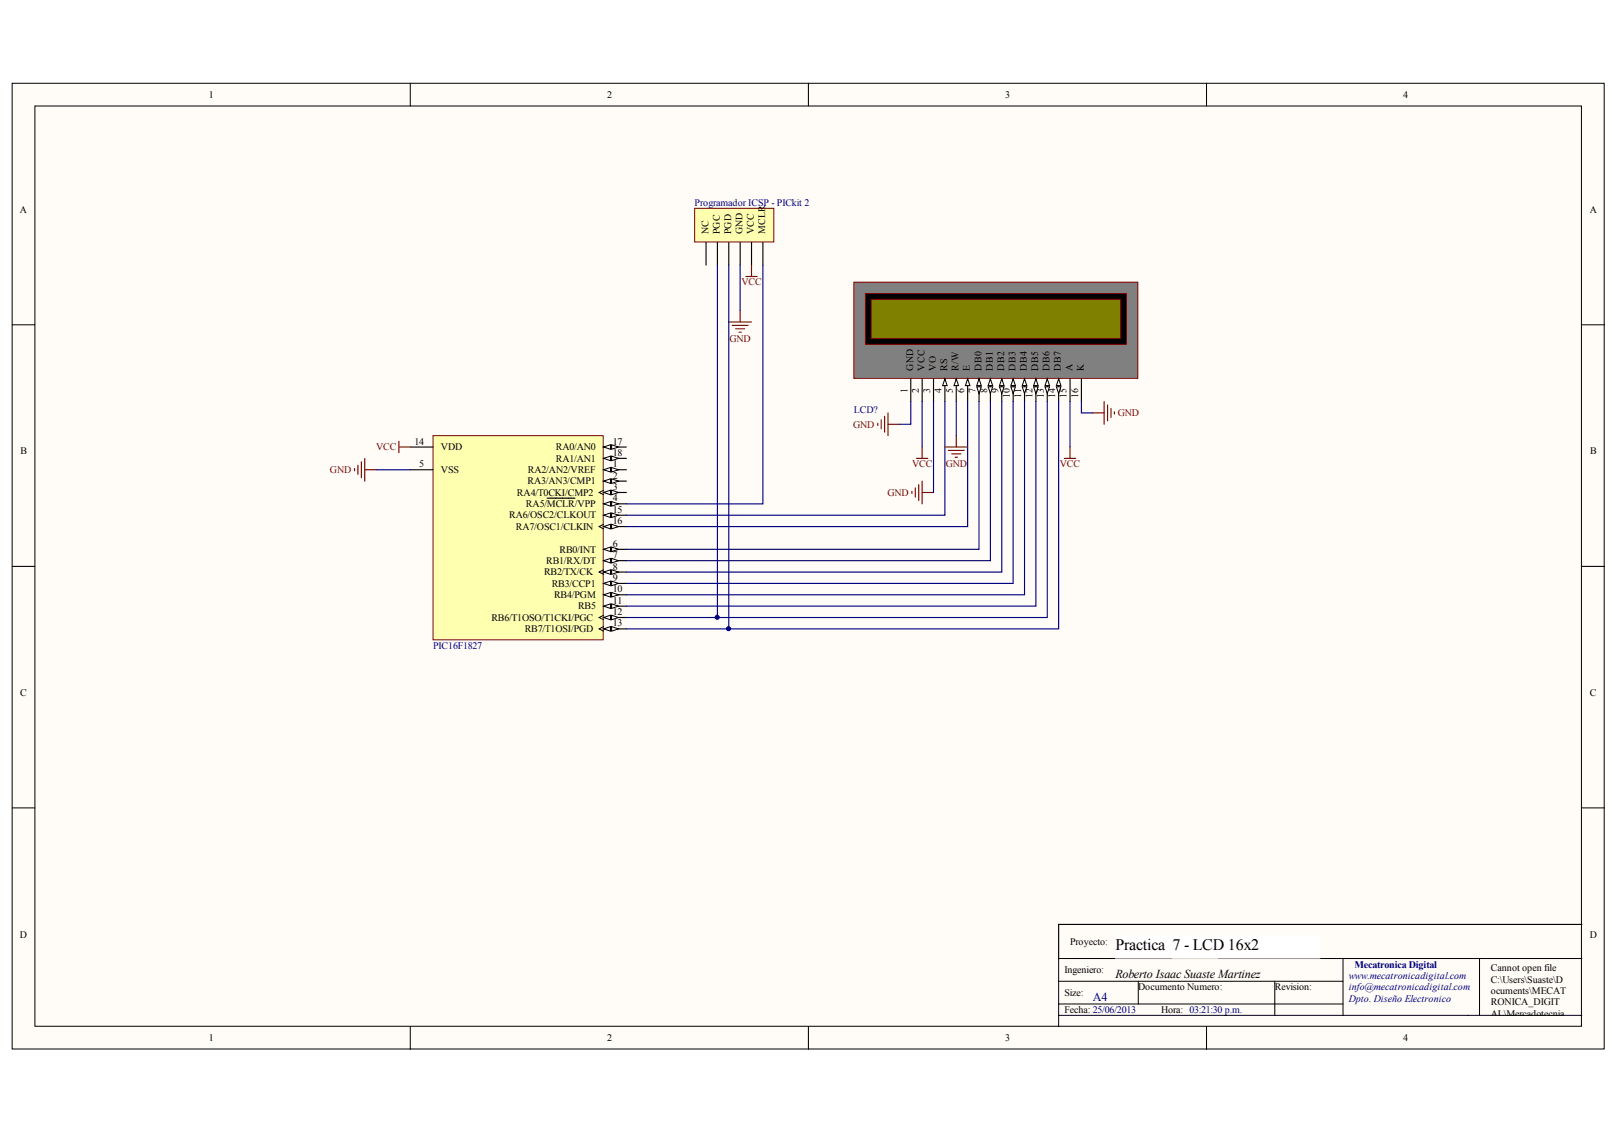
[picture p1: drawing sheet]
<svg xmlns="http://www.w3.org/2000/svg" width="291mm" height="204mm" viewBox="0 0 291 204" stroke-linecap="round" stroke-linejoin="round" font-family="sans-serif">
<g fill="#fffcf8" stroke="#000" stroke-width=".18">
<path d="M2.2 15h286v173.5h-286z"/>
<path d="M6.3 19h277.8v165.4h-277.8z"/>
</g>
<g fill="none" stroke="#000" stroke-width=".18">
<path d="M73.7 15v4M145.2 15v4M216.8 15v4M2.2 58.4h4.1M284.2 58.4h4.1M2.2 101.7h4.1M284.2 101.7h4.1M2.2 145.1h4.1M284.2 145.1h4.1M190.2 176.3h51.1M204.5 176.3v4.1M229 176.3v6.1"/>
<path d="M241.3 172.2v10.2M265.8 172.2h-75.6v12.3M284.2 172.2h-18.4v10.2M73.7 184.5v4M145.2 184.5v4M190.2 182.4h94M190.2 180.4h51.1M216.8 184.5v4"/>
</g>
<path d="M284.2 166.1h-94v6.1" fill="none" stroke="#000" stroke-width=".2"/>
<g fill="#fff" stroke="#fff" stroke-width=".18">
<path d="M200.4 168.1h18.3v4h-18.3z"/>
<path d="M210.6 168.1h26.5v4h-26.5z"/>
</g>
<path d="M77.8 78.3h30.6v36.6h-30.6z" fill="#ffffb0" stroke="#800000" stroke-width=".18"/>
<path d="M108.4 84.4h4.1" fill="none" stroke="#000" stroke-width=".2"/>
<g fill="#fffcf8" stroke="#000" stroke-width=".18">
<path d="M108.4 84.4l1.3-.4v.8z"/>
<path d="M109.9 84l1.2 .4-1.2 .4z"/>
</g>
<path d="M108.4 86.4h4.1" fill="none" stroke="#000" stroke-width=".2"/>
<g fill="#fffcf8" stroke="#000" stroke-width=".18">
<path d="M108.4 86.4l1.3-.4v.8z"/>
<path d="M109.9 86l1.2 .4-1.2 .4z"/>
</g>
<path d="M108.4 88.5h4.1" fill="none" stroke="#000" stroke-width=".2"/>
<path d="M108.4 88.1l-.8 .4 .8 .4" fill="none" stroke="#000" stroke-width=".18"/>
<g fill="#fffcf8" stroke="#000" stroke-width=".18">
<path d="M108.4 88.5l1.3-.4v.8z"/>
<path d="M109.9 88.1l1.2 .4-1.2 .4z"/>
</g>
<path d="M108.4 90.5h4.1" fill="none" stroke="#000" stroke-width=".2"/>
<g fill="#fffcf8" stroke="#000" stroke-width=".18">
<path d="M108.4 90.5l1.3-.4v.8z"/>
<path d="M109.9 90.1l1.2 .4-1.2 .4z"/>
</g>
<path d="M73.7 84.4h4.1M98.3 89.5h5M108.4 98.7h4.1" fill="none" stroke="#000" stroke-width=".2"/>
<g fill="#fffcf8" stroke="#000" stroke-width=".18">
<path d="M108.4 98.7l1.3-.4v.8z"/>
<path d="M109.9 98.3l1.2 .4-1.2 .4z"/>
</g>
<path d="M108.4 100.7h4.1" fill="none" stroke="#000" stroke-width=".2"/>
<g fill="#fffcf8" stroke="#000" stroke-width=".18">
<path d="M108.4 100.7l1.3-.4v.8z"/>
<path d="M109.9 100.3l1.2 .4-1.2 .4z"/>
</g>
<path d="M108.4 102.8h4.1" fill="none" stroke="#000" stroke-width=".2"/>
<path d="M108.4 102.4l-.8 .4 .8 .4" fill="none" stroke="#000" stroke-width=".18"/>
<g fill="#fffcf8" stroke="#000" stroke-width=".18">
<path d="M108.4 102.8l1.3-.4v.8z"/>
<path d="M109.9 102.4l1.2 .4-1.2 .4z"/>
</g>
<path d="M108.4 104.8h4.1" fill="none" stroke="#000" stroke-width=".2"/>
<g fill="#fffcf8" stroke="#000" stroke-width=".18">
<path d="M108.4 104.8l1.3-.4v.8z"/>
<path d="M109.9 104.4l1.2 .4-1.2 .4z"/>
</g>
<path d="M108.4 106.9h4.1" fill="none" stroke="#000" stroke-width=".2"/>
<g fill="#fffcf8" stroke="#000" stroke-width=".18">
<path d="M108.4 106.9l1.3-.5v.9z"/>
<path d="M109.9 106.4l1.2 .5-1.2 .4z"/>
</g>
<path d="M108.4 108.9h4.1" fill="none" stroke="#000" stroke-width=".2"/>
<g fill="#fffcf8" stroke="#000" stroke-width=".18">
<path d="M108.4 108.9l1.3-.4v.8z"/>
<path d="M109.9 108.5l1.2 .4-1.2 .4z"/>
</g>
<path d="M108.4 110.9h4.1" fill="none" stroke="#000" stroke-width=".2"/>
<path d="M108.4 110.5l-.8 .4 .8 .4" fill="none" stroke="#000" stroke-width=".18"/>
<g fill="#fffcf8" stroke="#000" stroke-width=".18">
<path d="M108.4 110.9l1.3-.4v.8z"/>
<path d="M109.9 110.5l1.2 .4-1.2 .4z"/>
</g>
<path d="M108.4 113h4.1" fill="none" stroke="#000" stroke-width=".2"/>
<path d="M108.4 112.6l-.8 .4 .8 .4" fill="none" stroke="#000" stroke-width=".18"/>
<g fill="#fffcf8" stroke="#000" stroke-width=".18">
<path d="M108.4 113l1.3-.4v.8z"/>
<path d="M109.9 112.6l1.2 .4-1.2 .4z"/>
</g>
<path d="M73.7 80.3h4.1M108.4 92.6h4.1" fill="none" stroke="#000" stroke-width=".2"/>
<g fill="#fffcf8" stroke="#000" stroke-width=".18">
<path d="M108.4 92.6l1.3-.4v.8z"/>
<path d="M109.9 92.2l1.2 .4-1.2 .4z"/>
</g>
<path d="M108.4 94.6h4.1" fill="none" stroke="#000" stroke-width=".2"/>
<path d="M108.4 94.2l-.8 .4 .8 .4" fill="none" stroke="#000" stroke-width=".18"/>
<g fill="#fffcf8" stroke="#000" stroke-width=".18">
<path d="M108.4 94.6l1.3-.4v.8z"/>
<path d="M109.9 94.2l1.2 .4-1.2 .4z"/>
</g>
<path d="M108.4 80.3h4.1" fill="none" stroke="#000" stroke-width=".2"/>
<g fill="#fffcf8" stroke="#000" stroke-width=".18">
<path d="M108.4 80.3l1.3-.4v.8z"/>
<path d="M109.9 79.9l1.2 .4-1.2 .4z"/>
</g>
<path d="M108.4 82.3h4.1" fill="none" stroke="#000" stroke-width=".2"/>
<g fill="#fffcf8" stroke="#000" stroke-width=".18">
<path d="M108.4 82.3l1.3-.4v.9z"/>
<path d="M109.9 81.9l1.2 .4-1.2 .5z"/>
</g>
<path d="M124.8 37.4h14.2v6.1h-14.2z" fill="#ffffb0" stroke="#800000" stroke-width=".18"/>
<path d="M126.8 43.5v4.1M128.9 43.5v4.1M130.9 43.5v4.1M133 43.5v4.1M135 43.5v4.1M137.1 43.5v4.1" fill="none" stroke="#000" stroke-width=".2"/>
<path d="M130.9 47.6v65.4h-18.4M133 47.6v8.2M137.1 47.6v42.9h-24.6M67.6 84.4h6.1" fill="none" stroke="#000080" stroke-width=".2"/>
<g fill="none" stroke="#800000" stroke-width=".2">
<path d="M130.9 57.8h4.1M131.5 58.5h2.9M132.2 59.1h1.6M132.8 59.7h.4M133 55.8v2M134 49.7h2M135 47.6v2.1M71.7 79.3v2M63.7 84.2v.4M64.3 83.6v1.6M64.9 83v2.8M65.5 82.3v4.1"/>
<path d="M65.5 84.4h2.1M71.7 80.3h2"/>
</g>
<path d="M153.4 50.7h51v17.3h-51z" fill="#808080" stroke="#800000" stroke-width=".18"/>
<path d="M163.6 68.1v4M165.7 68.1v4M167.7 68.1v4M169.8 68.1v4" fill="none" stroke="#000" stroke-width=".2"/>
<path d="M169.8 68.1l.4 1.2h-.9z" fill="#fffcf8" stroke="#000" stroke-width=".18"/>
<path d="M171.8 68.1v4" fill="none" stroke="#000" stroke-width=".2"/>
<path d="M171.8 68.1l.4 1.2h-.8z" fill="#fffcf8" stroke="#000" stroke-width=".18"/>
<path d="M173.8 68.1v4" fill="none" stroke="#000" stroke-width=".2"/>
<path d="M173.8 68.1l.5 1.2h-.9z" fill="#fffcf8" stroke="#000" stroke-width=".18"/>
<path d="M175.9 68.1v4" fill="none" stroke="#000" stroke-width=".2"/>
<g fill="#fffcf8" stroke="#000" stroke-width=".18">
<path d="M175.9 68.1l.4 1.2h-.8z"/>
<path d="M175.5 69.5h.8l-.4 1.2z"/>
</g>
<path d="M177.9 68.1v4" fill="none" stroke="#000" stroke-width=".2"/>
<g fill="#fffcf8" stroke="#000" stroke-width=".18">
<path d="M177.9 68.1l.4 1.2h-.8z"/>
<path d="M177.5 69.5h.8l-.4 1.2z"/>
</g>
<path d="M180 68.1v4" fill="none" stroke="#000" stroke-width=".2"/>
<g fill="#fffcf8" stroke="#000" stroke-width=".18">
<path d="M180 68.1l.4 1.2h-.8z"/>
<path d="M179.6 69.5h.8l-.4 1.2z"/>
</g>
<path d="M182 68.1v4" fill="none" stroke="#000" stroke-width=".2"/>
<g fill="#fffcf8" stroke="#000" stroke-width=".18">
<path d="M182 68.1l.4 1.2h-.8z"/>
<path d="M181.6 69.5h.8l-.4 1.2z"/>
</g>
<path d="M184.1 68.1v4" fill="none" stroke="#000" stroke-width=".2"/>
<g fill="#fffcf8" stroke="#000" stroke-width=".18">
<path d="M184.1 68.1l.4 1.2h-.8z"/>
<path d="M183.7 69.5h.8l-.4 1.2z"/>
</g>
<path d="M186.1 68.1v4" fill="none" stroke="#000" stroke-width=".2"/>
<g fill="#fffcf8" stroke="#000" stroke-width=".18">
<path d="M186.1 68.1l.4 1.2h-.8z"/>
<path d="M185.7 69.5h.8l-.4 1.2z"/>
</g>
<path d="M188.1 68.1v4" fill="none" stroke="#000" stroke-width=".2"/>
<g fill="#fffcf8" stroke="#000" stroke-width=".18">
<path d="M188.1 68.1l.5 1.2h-.9z"/>
<path d="M187.7 69.5h.9l-.5 1.2z"/>
</g>
<path d="M190.2 68.1v4" fill="none" stroke="#000" stroke-width=".2"/>
<g fill="#fffcf8" stroke="#000" stroke-width=".18">
<path d="M190.2 68.1l.4 1.2h-.8z"/>
<path d="M189.8 69.5h.8l-.4 1.2z"/>
</g>
<path d="M192.2 68.1v4M194.3 68.1v4" fill="none" stroke="#000" stroke-width=".2"/>
<path d="M155.5 52.7h46.9v9.1h-46.9z" fill="#000" stroke="#800000" stroke-width=".18"/>
<path d="M156.5 53.8h44.8v7h-44.8z" fill="#808000" stroke="#800000" stroke-width=".18"/>
<g fill="none" stroke="#800000" stroke-width=".2">
<path d="M157.7 76v.4M158.3 75.4v1.6M158.9 74.8v2.9M159.5 74.2v4.1M159.5 76.2h2.1M171.8 78.3v2M196.3 74.2h2.1M198.4 72.1v4.1M199 72.8v2.8M199.6 73.4v1.6M200.2 74v.4M163.8 88.3v.4"/>
<path d="M164.4 87.7v1.6M164.6 82.3h2.1M165.1 87v2.9M165.7 80.3v2M165.7 86.4v4.1M165.7 88.5h2M169.8 80.3h4M170.4 80.9h2.8M171 81.5h1.6M171.6 82.1h.4M191.2 82.3h2.1M192.2 80.3v2"/>
</g>
<g fill="none" stroke="#000080" stroke-width=".2">
<path d="M128.9 47.6v63.3M163.6 72.1v4.1h-2M165.7 72.1v8.2M167.7 72.1v16.4M169.8 72.1v20.5h-57.3M171.8 72.1v6.2M173.8 72.1v22.5h-61.3M175.9 72.1v26.6h-63.4M177.9 72.1v28.6h-65.4M180 72.1v30.7h-67.5M182 72.1v32.7h-69.5M184.1 72.1v34.8h-71.6"/>
<path d="M186.1 72.1v36.8h-73.6M188.1 72.1v38.8h-75.6M190.2 72.1v40.9h-59.3M192.2 72.1v8.2M194.3 72.1v2.1h2"/>
</g>
<g fill="#000080" stroke="#000080" stroke-width=".18">
<circle cx="128.8" cy="110.9" r=".37"/>
<circle cx="130.9" cy="112.9" r=".37"/>
</g>
<text font-size="2.9" x="200.4" y="170.7">Practica 7 - LCD 16x2</text>
<text font-size="2.2" fill="#000080" x="196.3" y="179.8">A4</text>
<text font-size="2.2" x="200.4" y="175.8">Roberto Isaac Suaste Martinez</text>
<g font-size="1.8">
<text x="37.5" y="17.6">1</text>
<text x="109.1" y="17.6">2</text>
<text x="180.6" y="17.6">3</text>
<text x="252.1" y="17.6">4</text>
<text x="3.6" y="38.2">A</text>
<text x="285.6" y="38.2">A</text>
<text x="127.3" y="42.1" transform="rotate(-90 127.3 42.1)">NC</text>
<text x="129.3" y="42.1" transform="rotate(-90 129.3 42.1)">PGC</text>
<text x="131.3" y="42.1" transform="rotate(-90 131.3 42.1)">PGD</text>
<text x="133.4" y="42.1" transform="rotate(-90 133.4 42.1)">GND</text>
<text x="135.4" y="42.1" transform="rotate(-90 135.4 42.1)">VCC</text>
<text x="137.5" y="42.1" transform="rotate(-90 137.5 42.1)">MCLR</text>
<text x="163" y="70.6" transform="rotate(-90 163 70.6)">1</text>
<text x="164" y="66.6" transform="rotate(-90 164 66.6)">GND</text>
<text x="165.1" y="70.6" transform="rotate(-90 165.1 70.6)">2</text>
<text x="166.1" y="66.6" transform="rotate(-90 166.1 66.6)">VCC</text>
<text x="167.1" y="70.6" transform="rotate(-90 167.1 70.6)">3</text>
<text x="168.1" y="66.6" transform="rotate(-90 168.1 66.6)">VO</text>
<text x="169.2" y="70.6" transform="rotate(-90 169.2 70.6)">4</text>
<text x="170.2" y="66.6" transform="rotate(-90 170.2 66.6)">RS</text>
<text x="171.2" y="70.6" transform="rotate(-90 171.2 70.6)">5</text>
<text x="172.2" y="66.6" transform="rotate(-90 172.2 66.6)">R/W</text>
<text x="173.2" y="70.6" transform="rotate(-90 173.2 70.6)">6</text>
<text x="174.3" y="66.6" transform="rotate(-90 174.3 66.6)">E</text>
<text x="175.3" y="70.6" transform="rotate(-90 175.3 70.6)">7</text>
<text x="176.3" y="66.6" transform="rotate(-90 176.3 66.6)">DB0</text>
<text x="177.3" y="70.6" transform="rotate(-90 177.3 70.6)">8</text>
<text x="178.3" y="66.6" transform="rotate(-90 178.3 66.6)">DB1</text>
<text x="179.4" y="70.6" transform="rotate(-90 179.4 70.6)">9</text>
<text x="180.4" y="66.6" transform="rotate(-90 180.4 66.6)">DB2</text>
<text x="181.4" y="71.5" transform="rotate(-90 181.4 71.5)">10</text>
<text x="182.4" y="66.6" transform="rotate(-90 182.4 66.6)">DB3</text>
<text x="183.5" y="71.5" transform="rotate(-90 183.5 71.5)">11</text>
<text x="184.5" y="66.6" transform="rotate(-90 184.5 66.6)">DB4</text>
<text x="185.5" y="71.5" transform="rotate(-90 185.5 71.5)">12</text>
<text x="186.5" y="66.6" transform="rotate(-90 186.5 66.6)">DB5</text>
<text x="187.5" y="71.5" transform="rotate(-90 187.5 71.5)">13</text>
<text x="188.6" y="66.6" transform="rotate(-90 188.6 66.6)">DB6</text>
<text x="189.6" y="71.5" transform="rotate(-90 189.6 71.5)">14</text>
<text x="190.6" y="66.6" transform="rotate(-90 190.6 66.6)">DB7</text>
<text x="191.6" y="71.5" transform="rotate(-90 191.6 71.5)">15</text>
<text x="192.7" y="66.6" transform="rotate(-90 192.7 66.6)">A</text>
<text x="193.7" y="71.5" transform="rotate(-90 193.7 71.5)">16</text>
<text x="194.7" y="66.6" transform="rotate(-90 194.7 66.6)">K</text>
<text x="3.7" y="81.6">B</text>
<text x="74.5" y="79.9">14</text>
<text x="75.3" y="84">5</text>
<text x="79.2" y="80.9">VDD</text>
<text x="99.8" y="80.9">RA0/AN0</text>
<text x="99.8" y="82.9">RA1/AN1</text>
<text x="110.1" y="84">1</text>
<text x="110.1" y="79.9">17</text>
<text x="110.1" y="81.9">18</text>
<text x="285.7" y="81.6">B</text>
<text x="79.2" y="85">VSS</text>
<text x="92.9" y="89.1">RA4/T0CKI/CMP2</text>
<text x="94.8" y="87">RA3/AN3/CMP1</text>
<text x="94.8" y="85">RA2/AN2/VREF</text>
<text x="110.1" y="86">2</text>
<text x="110.1" y="88">3</text>
<text x="91.5" y="93.1">RA6/OSC2/CLKOUT</text>
<text x="92.7" y="95.2">RA7/OSC1/CLKIN</text>
<text x="94.5" y="91.1">RA5/MCLR/VPP</text>
<text x="110.1" y="90.1">4</text>
<text x="110.1" y="92.1">15</text>
<text x="110.1" y="94.2">16</text>
<text x="98.1" y="101.3">RB1/RX/DT</text>
<text x="100.5" y="99.3">RB0/INT</text>
<text x="110.1" y="98.2">6</text>
<text x="110.1" y="100.3">7</text>
<text x="97.7" y="103.4">RB2/TX/CK</text>
<text x="99.1" y="105.4">RB3/CCP1</text>
<text x="99.6" y="107.4">RB4/PGM</text>
<text x="110.1" y="102.3">8</text>
<text x="110.1" y="104.4">9</text>
<text x="110.1" y="106.4">10</text>
<text x="88.3" y="111.5">RB6/T1OSO/T1CKI/PGC</text>
<text x="94.3" y="113.6">RB7/T1OSI/PGD</text>
<text x="103.9" y="109.5">RB5</text>
<text x="110.1" y="108.5">11</text>
<text x="110.1" y="110.5">12</text>
<text x="110.1" y="112.5">13</text>
<text x="3.6" y="125">C</text>
<text x="285.6" y="125">C</text>
<text x="3.6" y="168.4">D</text>
<text x="192.2" y="169.7">Proyecto:</text>
<text x="285.6" y="168.4">D</text>
<text x="191.2" y="174.8">Ingeniero:</text>
<text x="191.2" y="178.9">Size:</text>
<text x="204.5" y="177.9">Documento Numero:</text>
<text x="229" y="177.9">Revision:</text>
<text x="267.8" y="174.5">Cannot open file</text>
<text x="267.8" y="176.5">C:\Users\Suaste\D</text>
<text x="267.8" y="178.6">ocuments\MECAT</text>
<text x="191.2" y="182">Fecha: 25/06/2013</text>
<text x="208.6" y="182">Hora: 03:21:30 p.m.</text>
<text x="267.8" y="180.6">RONICA_DIGIT</text>
<text x="267.8" y="182.6">AL\Mercadotecnia</text>
<text x="267.8" y="184.7">\Firma</text>
<text x="37.5" y="187.1">1</text>
<text x="109.1" y="187.1">2</text>
<text x="180.6" y="187.1">3</text>
<text x="252.1" y="187.1">4</text>
<text x="267.8" y="188.8">zontal.jpg</text>
</g>
<g font-size="1.8" fill="#000080">
<text x="124.8" y="37">Programador ICSP - PICkit 2</text>
<text x="153.4" y="74.1">LCD?</text>
<text x="77.8" y="116.6">PIC16F1827</text>
<text x="243.3" y="173.8">Mecatronica Digital</text>
<text x="242.3" y="175.8">www.mecatronicadigital.com</text>
<text x="242.3" y="177.9">info@mecatronicadigital.com</text>
<text x="242.3" y="179.9">Dpto. Diseño Electronico</text>
</g>
<g font-size="1.8" fill="#800000">
<text x="133.2" y="51.3">VCC</text>
<text x="131.1" y="61.5">GND</text>
<text x="153.3" y="76.8">GND</text>
<text x="200.8" y="74.8">GND</text>
<text x="67.6" y="80.9">VCC</text>
<text x="163.9" y="84">VCC</text>
<text x="169.9" y="84">GND</text>
<text x="190.4" y="84">VCC</text>
<text x="59.3" y="85">GND</text>
<text x="159.4" y="89.1">GND</text>
</g>
</svg>
